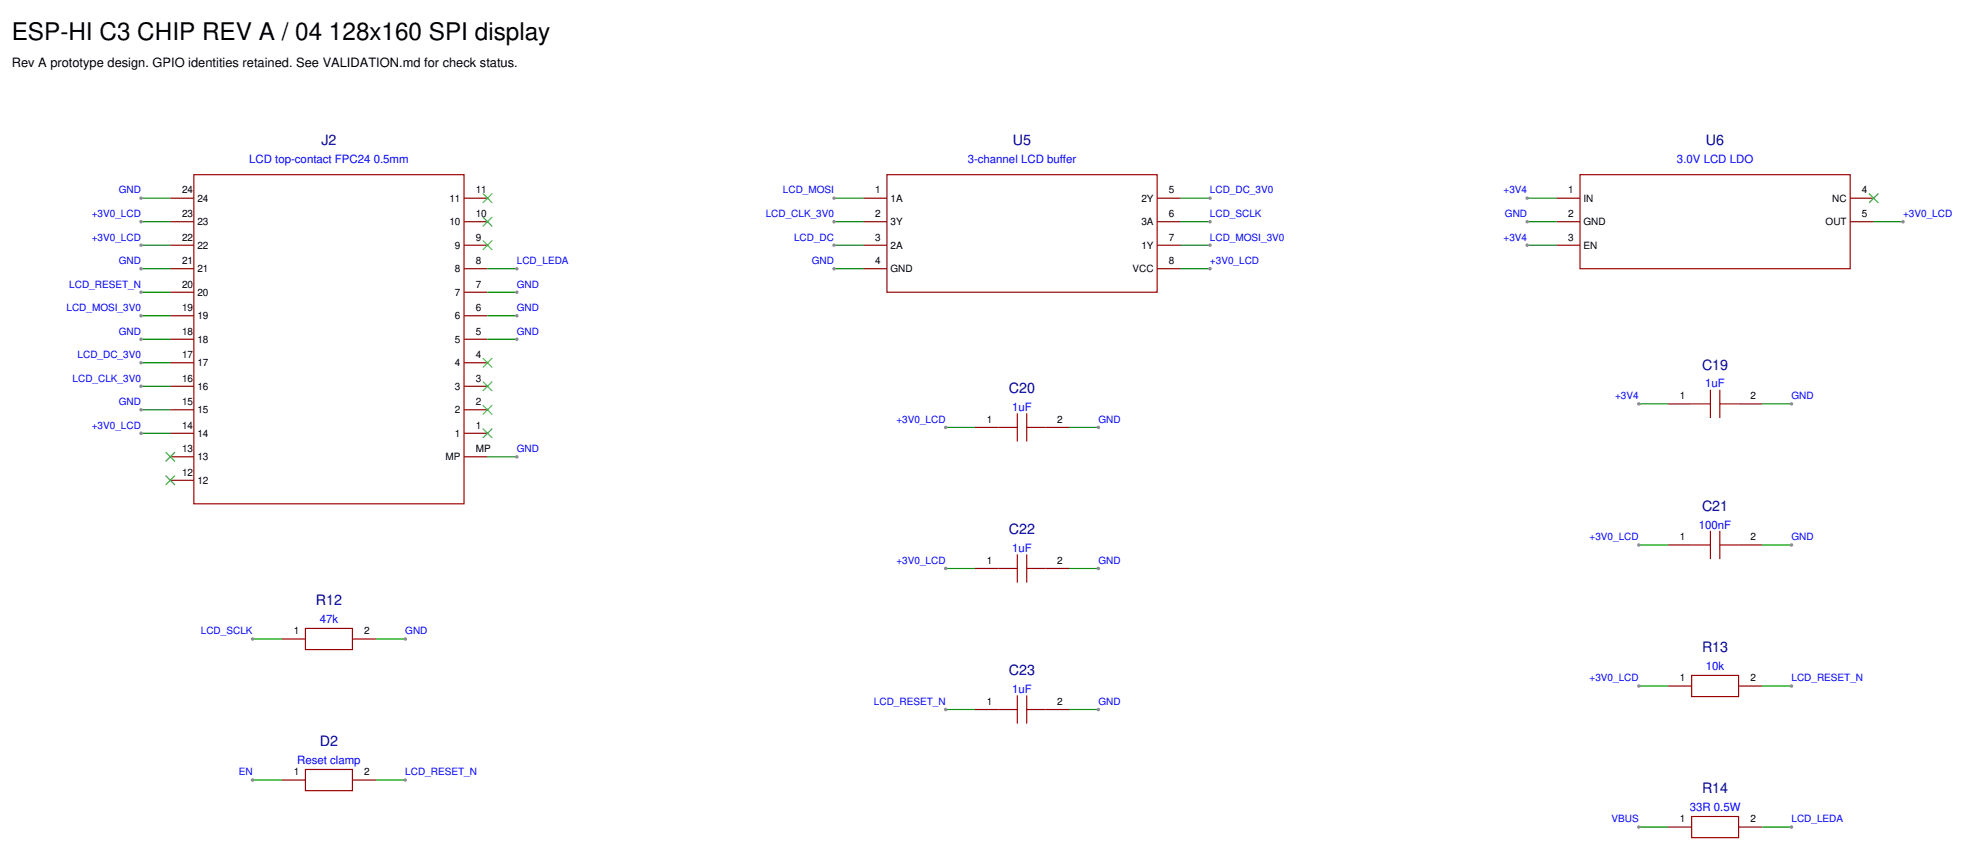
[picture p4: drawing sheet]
<svg xmlns="http://www.w3.org/2000/svg" width="590mm" height="255mm" viewBox="0 0 590 255" stroke-linecap="round" stroke-linejoin="round" font-family="sans-serif">
<path d="M58.2 52.4h81.1v98.8h-81.1z" fill="none" stroke="#a00000" stroke-width=".35"/>
<path d="M51.2 59.5h7M51.2 66.5h7M51.2 73.6h7M51.2 80.6h7M51.2 87.7h7M51.2 94.8h7M51.2 101.8h7M51.2 108.9h7M51.2 115.9h7M51.2 123h7M51.2 130h7M51.2 137.1h7" fill="none" stroke="#800" stroke-width=".35"/>
<path d="M49.7 135.7l2.9 2.8zM49.7 138.5l2.9-2.8z" fill="#fffcf8"/>
<path d="M49.7 135.7l2.9 2.8M52.6 135.7l-2.9 2.8" fill="none" stroke="#3c3" stroke-width=".35"/>
<path d="M51.2 144.1h7" fill="none" stroke="#800" stroke-width=".35"/>
<path d="M49.7 142.7l2.9 2.9zM49.7 145.6l2.9-2.9z" fill="#fffcf8"/>
<path d="M49.7 142.7l2.9 2.9M52.6 142.7l-2.9 2.9" fill="none" stroke="#3c3" stroke-width=".35"/>
<path d="M139.3 59.5h7.1" fill="none" stroke="#800" stroke-width=".35"/>
<path d="M145 58.1l2.8 2.8zM145 60.9l2.8-2.8z" fill="#fffcf8"/>
<path d="M145 58.1l2.8 2.8M147.8 58.1l-2.8 2.8" fill="none" stroke="#3c3" stroke-width=".35"/>
<path d="M139.3 66.5h7.1" fill="none" stroke="#800" stroke-width=".35"/>
<path d="M145 65.1l2.8 2.8zM145 67.9l2.8-2.8z" fill="#fffcf8"/>
<path d="M145 65.1l2.8 2.8M147.8 65.1l-2.8 2.8" fill="none" stroke="#3c3" stroke-width=".35"/>
<path d="M139.3 73.6h7.1" fill="none" stroke="#800" stroke-width=".35"/>
<path d="M145 72.2l2.8 2.8zM145 75l2.8-2.8z" fill="#fffcf8"/>
<path d="M145 72.2l2.8 2.8M147.8 72.2l-2.8 2.8" fill="none" stroke="#3c3" stroke-width=".35"/>
<path d="M139.3 80.6h7.1M139.3 87.7h7.1M139.3 94.8h7.1M139.3 101.8h7.1M139.3 108.9h7.1" fill="none" stroke="#800" stroke-width=".35"/>
<path d="M145 107.5l2.8 2.8zM145 110.3l2.8-2.8z" fill="#fffcf8"/>
<path d="M145 107.5l2.8 2.8M147.8 107.5l-2.8 2.8" fill="none" stroke="#3c3" stroke-width=".35"/>
<path d="M139.3 115.9h7.1" fill="none" stroke="#800" stroke-width=".35"/>
<path d="M145 114.5l2.8 2.8zM145 117.3l2.8-2.8z" fill="#fffcf8"/>
<path d="M145 114.5l2.8 2.8M147.8 114.5l-2.8 2.8" fill="none" stroke="#3c3" stroke-width=".35"/>
<path d="M139.3 123h7.1" fill="none" stroke="#800" stroke-width=".35"/>
<path d="M145 121.6l2.8 2.8zM145 124.4l2.8-2.8z" fill="#fffcf8"/>
<path d="M145 121.6l2.8 2.8M147.8 121.6l-2.8 2.8" fill="none" stroke="#3c3" stroke-width=".35"/>
<path d="M139.3 130h7.1" fill="none" stroke="#800" stroke-width=".35"/>
<path d="M145 128.6l2.8 2.8zM145 131.4l2.8-2.8z" fill="#fffcf8"/>
<path d="M145 128.6l2.8 2.8M147.8 128.6l-2.8 2.8" fill="none" stroke="#3c3" stroke-width=".35"/>
<g fill="none" stroke="#800" stroke-width=".35">
<path d="M259.3 59.5h7M347.5 59.5h7M467.4 59.5h7.1M555.6 59.5h7.1M259.3 66.5h7M259.3 73.6h7M347.5 66.5h7M347.5 73.6h7M467.4 66.5h7.1M467.4 73.6h7.1M259.3 80.6h7M347.5 80.6h7"/>
<path d="M139.3 137.1h7.1"/>
</g>
<path d="M266.3 52.4h81.2v35.3h-81.2zM474.5 52.4h81.1v28.2h-81.1z" fill="none" stroke="#a00000" stroke-width=".35"/>
<path d="M561.3 58.1l2.8 2.8zM561.3 60.9l2.8-2.8z" fill="#fffcf8"/>
<path d="M561.3 58.1l2.8 2.8M564.1 58.1l-2.8 2.8" fill="none" stroke="#3c3" stroke-width=".35"/>
<g fill="none" stroke="#800" stroke-width=".35">
<path d="M555.6 66.5h7.1M292.8 128.3h7.1M314 128.3h7M500.9 121.2h7.1M522.1 121.2h7.1M292.8 170.6h7.1M314 170.6h7M500.9 163.6h7.1M522.1 163.6h7.1M84.7 191.8h7M105.8 191.8h7.1M292.8 212.9h7.1"/>
<path d="M314 212.9h7M500.9 205.9h7.1M522.1 205.9h7.1M84.7 234.1h7M105.8 234.1h7.1M500.9 248.2h7.1M522.1 248.2h7.1"/>
</g>
<g fill="none" stroke="#a00000" stroke-width=".35">
<path d="M513.6 117v8.5M516.5 117v8.5M299.9 128.3h5.6M305.5 124v8.5M308.3 124v8.5M308.3 128.3h5.7M508 121.2h5.6M516.5 121.2h5.6M513.6 159.3v8.5M516.5 159.3v8.5M299.9 170.6h5.6M305.5 166.4v8.4"/>
<path d="M308.3 166.4v8.4M308.3 170.6h5.7M508 163.6h5.6M516.5 163.6h5.6M91.7 188.6h14.1v6.3h-14.1zM299.9 212.9h5.6M305.5 208.7v8.5M308.3 208.7v8.5M308.3 212.9h5.7M508 202.7h14.1v6.4h-14.1zM91.7 230.9h14.1v6.4h-14.1zM508 245h14.1v6.4h-14.1z"/>
</g>
<path d="M42.3 59.5h8.9" fill="none" stroke="#080" stroke-width=".35"/>
<circle cx="42.3" cy="59.5" r=".35" fill="#999"/>
<circle cx="42.3" cy="59.5" r=".35" fill="none" stroke="#999" stroke-width=".35"/>
<path d="M42.3 66.5h8.9" fill="none" stroke="#080" stroke-width=".35"/>
<circle cx="42.3" cy="66.5" r=".35" fill="#999"/>
<circle cx="42.3" cy="66.5" r=".35" fill="none" stroke="#999" stroke-width=".35"/>
<path d="M42.3 73.6h8.9" fill="none" stroke="#080" stroke-width=".35"/>
<circle cx="42.3" cy="73.6" r=".35" fill="#999"/>
<circle cx="42.3" cy="73.6" r=".35" fill="none" stroke="#999" stroke-width=".35"/>
<path d="M42.3 80.6h8.9" fill="none" stroke="#080" stroke-width=".35"/>
<circle cx="42.3" cy="80.6" r=".35" fill="#999"/>
<circle cx="42.3" cy="80.6" r=".35" fill="none" stroke="#999" stroke-width=".35"/>
<path d="M42.3 87.7h8.9" fill="none" stroke="#080" stroke-width=".35"/>
<circle cx="42.3" cy="87.7" r=".35" fill="#999"/>
<circle cx="42.3" cy="87.7" r=".35" fill="none" stroke="#999" stroke-width=".35"/>
<path d="M42.3 94.8h8.9" fill="none" stroke="#080" stroke-width=".35"/>
<circle cx="42.3" cy="94.8" r=".35" fill="#999"/>
<circle cx="42.3" cy="94.8" r=".35" fill="none" stroke="#999" stroke-width=".35"/>
<path d="M42.3 101.8h8.9" fill="none" stroke="#080" stroke-width=".35"/>
<circle cx="42.3" cy="101.8" r=".35" fill="#999"/>
<circle cx="42.3" cy="101.8" r=".35" fill="none" stroke="#999" stroke-width=".35"/>
<path d="M42.3 108.9h8.9" fill="none" stroke="#080" stroke-width=".35"/>
<circle cx="42.3" cy="108.9" r=".35" fill="#999"/>
<circle cx="42.3" cy="108.9" r=".35" fill="none" stroke="#999" stroke-width=".35"/>
<path d="M42.3 115.9h8.9" fill="none" stroke="#080" stroke-width=".35"/>
<circle cx="42.3" cy="115.9" r=".35" fill="#999"/>
<circle cx="42.3" cy="115.9" r=".35" fill="none" stroke="#999" stroke-width=".35"/>
<path d="M42.3 123h8.9" fill="none" stroke="#080" stroke-width=".35"/>
<circle cx="42.3" cy="123" r=".35" fill="#999"/>
<circle cx="42.3" cy="123" r=".35" fill="none" stroke="#999" stroke-width=".35"/>
<path d="M42.3 130h8.9" fill="none" stroke="#080" stroke-width=".35"/>
<circle cx="42.3" cy="130" r=".35" fill="#999"/>
<circle cx="42.3" cy="130" r=".35" fill="none" stroke="#999" stroke-width=".35"/>
<path d="M146.4 80.6h8.8" fill="none" stroke="#080" stroke-width=".35"/>
<circle cx="155.2" cy="80.6" r=".35" fill="#999"/>
<circle cx="155.2" cy="80.6" r=".35" fill="none" stroke="#999" stroke-width=".35"/>
<path d="M146.4 87.7h8.8" fill="none" stroke="#080" stroke-width=".35"/>
<circle cx="155.2" cy="87.7" r=".35" fill="#999"/>
<circle cx="155.2" cy="87.7" r=".35" fill="none" stroke="#999" stroke-width=".35"/>
<path d="M146.4 94.8h8.8" fill="none" stroke="#080" stroke-width=".35"/>
<circle cx="155.2" cy="94.8" r=".35" fill="#999"/>
<circle cx="155.2" cy="94.8" r=".35" fill="none" stroke="#999" stroke-width=".35"/>
<path d="M146.4 101.8h8.8" fill="none" stroke="#080" stroke-width=".35"/>
<circle cx="155.2" cy="101.8" r=".35" fill="#999"/>
<circle cx="155.2" cy="101.8" r=".35" fill="none" stroke="#999" stroke-width=".35"/>
<path d="M146.4 137.1h8.8" fill="none" stroke="#080" stroke-width=".35"/>
<circle cx="155.2" cy="137.1" r=".35" fill="#999"/>
<circle cx="155.2" cy="137.1" r=".35" fill="none" stroke="#999" stroke-width=".35"/>
<path d="M250.5 59.5h8.8" fill="none" stroke="#080" stroke-width=".35"/>
<circle cx="250.5" cy="59.5" r=".35" fill="#999"/>
<circle cx="250.5" cy="59.5" r=".35" fill="none" stroke="#999" stroke-width=".35"/>
<path d="M250.5 66.5h8.8" fill="none" stroke="#080" stroke-width=".35"/>
<circle cx="250.5" cy="66.5" r=".35" fill="#999"/>
<circle cx="250.5" cy="66.5" r=".35" fill="none" stroke="#999" stroke-width=".35"/>
<path d="M250.5 73.6h8.8" fill="none" stroke="#080" stroke-width=".35"/>
<circle cx="250.5" cy="73.6" r=".35" fill="#999"/>
<circle cx="250.5" cy="73.6" r=".35" fill="none" stroke="#999" stroke-width=".35"/>
<path d="M250.5 80.6h8.8" fill="none" stroke="#080" stroke-width=".35"/>
<circle cx="250.5" cy="80.6" r=".35" fill="#999"/>
<circle cx="250.5" cy="80.6" r=".35" fill="none" stroke="#999" stroke-width=".35"/>
<path d="M354.5 59.5h8.9" fill="none" stroke="#080" stroke-width=".35"/>
<circle cx="363.4" cy="59.5" r=".35" fill="#999"/>
<circle cx="363.4" cy="59.5" r=".35" fill="none" stroke="#999" stroke-width=".35"/>
<path d="M354.5 66.5h8.9" fill="none" stroke="#080" stroke-width=".35"/>
<circle cx="363.4" cy="66.5" r=".35" fill="#999"/>
<circle cx="363.4" cy="66.5" r=".35" fill="none" stroke="#999" stroke-width=".35"/>
<path d="M354.5 73.6h8.9" fill="none" stroke="#080" stroke-width=".35"/>
<circle cx="363.4" cy="73.6" r=".35" fill="#999"/>
<circle cx="363.4" cy="73.6" r=".35" fill="none" stroke="#999" stroke-width=".35"/>
<path d="M354.5 80.6h8.9" fill="none" stroke="#080" stroke-width=".35"/>
<circle cx="363.4" cy="80.6" r=".35" fill="#999"/>
<circle cx="363.4" cy="80.6" r=".35" fill="none" stroke="#999" stroke-width=".35"/>
<path d="M458.6 59.5h8.8" fill="none" stroke="#080" stroke-width=".35"/>
<circle cx="458.6" cy="59.5" r=".35" fill="#999"/>
<circle cx="458.6" cy="59.5" r=".35" fill="none" stroke="#999" stroke-width=".35"/>
<path d="M458.6 66.5h8.8" fill="none" stroke="#080" stroke-width=".35"/>
<circle cx="458.6" cy="66.5" r=".35" fill="#999"/>
<circle cx="458.6" cy="66.5" r=".35" fill="none" stroke="#999" stroke-width=".35"/>
<path d="M458.6 73.6h8.8" fill="none" stroke="#080" stroke-width=".35"/>
<circle cx="458.6" cy="73.6" r=".35" fill="#999"/>
<circle cx="458.6" cy="73.6" r=".35" fill="none" stroke="#999" stroke-width=".35"/>
<path d="M562.7 66.5h8.8" fill="none" stroke="#080" stroke-width=".35"/>
<circle cx="571.5" cy="66.5" r=".35" fill="#999"/>
<circle cx="571.5" cy="66.5" r=".35" fill="none" stroke="#999" stroke-width=".35"/>
<path d="M492.1 121.2h8.8" fill="none" stroke="#080" stroke-width=".35"/>
<circle cx="492.1" cy="121.2" r=".35" fill="#999"/>
<circle cx="492.1" cy="121.2" r=".35" fill="none" stroke="#999" stroke-width=".35"/>
<path d="M529.2 121.2h8.8" fill="none" stroke="#080" stroke-width=".35"/>
<circle cx="538" cy="121.2" r=".35" fill="#999"/>
<circle cx="538" cy="121.2" r=".35" fill="none" stroke="#999" stroke-width=".35"/>
<path d="M284 128.3h8.8" fill="none" stroke="#080" stroke-width=".35"/>
<circle cx="284" cy="128.3" r=".35" fill="#999"/>
<circle cx="284" cy="128.3" r=".35" fill="none" stroke="#999" stroke-width=".35"/>
<path d="M321 128.3h8.8" fill="none" stroke="#080" stroke-width=".35"/>
<circle cx="329.8" cy="128.3" r=".35" fill="#999"/>
<circle cx="329.8" cy="128.3" r=".35" fill="none" stroke="#999" stroke-width=".35"/>
<path d="M492.1 163.6h8.8" fill="none" stroke="#080" stroke-width=".35"/>
<circle cx="492.1" cy="163.6" r=".35" fill="#999"/>
<circle cx="492.1" cy="163.6" r=".35" fill="none" stroke="#999" stroke-width=".35"/>
<path d="M529.2 163.6h8.8" fill="none" stroke="#080" stroke-width=".35"/>
<circle cx="538" cy="163.6" r=".35" fill="#999"/>
<circle cx="538" cy="163.6" r=".35" fill="none" stroke="#999" stroke-width=".35"/>
<path d="M284 170.6h8.8" fill="none" stroke="#080" stroke-width=".35"/>
<circle cx="284" cy="170.6" r=".35" fill="#999"/>
<circle cx="284" cy="170.6" r=".35" fill="none" stroke="#999" stroke-width=".35"/>
<path d="M321 170.6h8.8" fill="none" stroke="#080" stroke-width=".35"/>
<circle cx="329.8" cy="170.6" r=".35" fill="#999"/>
<circle cx="329.8" cy="170.6" r=".35" fill="none" stroke="#999" stroke-width=".35"/>
<path d="M75.8 191.8h8.9" fill="none" stroke="#080" stroke-width=".35"/>
<circle cx="75.8" cy="191.8" r=".35" fill="#999"/>
<circle cx="75.8" cy="191.8" r=".35" fill="none" stroke="#999" stroke-width=".35"/>
<path d="M112.9 191.8h8.8" fill="none" stroke="#080" stroke-width=".35"/>
<circle cx="121.7" cy="191.8" r=".35" fill="#999"/>
<circle cx="121.7" cy="191.8" r=".35" fill="none" stroke="#999" stroke-width=".35"/>
<path d="M492.1 205.9h8.8" fill="none" stroke="#080" stroke-width=".35"/>
<circle cx="492.1" cy="205.9" r=".35" fill="#999"/>
<circle cx="492.1" cy="205.9" r=".35" fill="none" stroke="#999" stroke-width=".35"/>
<path d="M529.2 205.9h8.8" fill="none" stroke="#080" stroke-width=".35"/>
<circle cx="538" cy="205.9" r=".35" fill="#999"/>
<circle cx="538" cy="205.9" r=".35" fill="none" stroke="#999" stroke-width=".35"/>
<path d="M284 212.9h8.8" fill="none" stroke="#080" stroke-width=".35"/>
<circle cx="284" cy="212.9" r=".35" fill="#999"/>
<circle cx="284" cy="212.9" r=".35" fill="none" stroke="#999" stroke-width=".35"/>
<path d="M321 212.9h8.8" fill="none" stroke="#080" stroke-width=".35"/>
<circle cx="329.8" cy="212.9" r=".35" fill="#999"/>
<circle cx="329.8" cy="212.9" r=".35" fill="none" stroke="#999" stroke-width=".35"/>
<path d="M75.8 234.1h8.9" fill="none" stroke="#080" stroke-width=".35"/>
<circle cx="75.8" cy="234.1" r=".35" fill="#999"/>
<circle cx="75.8" cy="234.1" r=".35" fill="none" stroke="#999" stroke-width=".35"/>
<path d="M112.9 234.1h8.8" fill="none" stroke="#080" stroke-width=".35"/>
<circle cx="121.7" cy="234.1" r=".35" fill="#999"/>
<circle cx="121.7" cy="234.1" r=".35" fill="none" stroke="#999" stroke-width=".35"/>
<path d="M492.1 248.2h8.8" fill="none" stroke="#080" stroke-width=".35"/>
<circle cx="492.1" cy="248.2" r=".35" fill="#999"/>
<circle cx="492.1" cy="248.2" r=".35" fill="none" stroke="#999" stroke-width=".35"/>
<path d="M529.2 248.2h8.8" fill="none" stroke="#080" stroke-width=".35"/>
<circle cx="538" cy="248.2" r=".35" fill="#999"/>
<circle cx="538" cy="248.2" r=".35" fill="none" stroke="#999" stroke-width=".35"/>
<text font-size="7.3" x="3.5" y="11.9">ESP-HI C3 CHIP REV A / 04 128x160 SPI display</text>
<g font-size="4.3" fill="#000080">
<text x="96.5" y="43.6">J2</text>
<text x="304.2" y="43.6">U5</text>
<text x="512.3" y="43.6">U6</text>
<text x="511.1" y="111">C19</text>
<text x="303" y="118">C20</text>
<text x="511.1" y="153.3">C21</text>
<text x="303" y="160.4">C22</text>
<text x="94.8" y="181.5">R12</text>
<text x="511.1" y="195.7">R13</text>
<text x="303" y="202.7">C23</text>
<text x="96" y="223.9">D2</text>
<text x="511.1" y="238">R14</text>
</g>
<text font-size="3.9" x="3.5" y="20">Rev A prototype design. GPIO identities retained. See VALIDATION.md for check status.</text>
<g font-size="3.4" fill="#00f">
<text x="74.8" y="48.9">LCD top-contact FPC24 0.5mm</text>
<text x="290.6" y="48.9">3-channel LCD buffer</text>
<text x="503.6" y="48.9">3.0V LCD LDO</text>
<text x="512.1" y="116.3">1uF</text>
<text x="304" y="123.3">1uF</text>
<text x="510.2" y="158.6">100nF</text>
<text x="304" y="165.7">1uF</text>
<text x="96" y="186.8">47k</text>
<text x="512.3" y="200.9">10k</text>
<text x="304" y="208">1uF</text>
<text x="89.2" y="229.2">Reset clamp</text>
<text x="507.4" y="243.3">33R 0.5W</text>
</g>
<g font-size="3" fill="#00f">
<text x="35.7" y="58.1">GND</text>
<text x="235.1" y="58.1">LCD_MOSI</text>
<text x="363.4" y="58.1">LCD_DC_3V0</text>
<text x="451.5" y="58.1">+3V4</text>
<text x="27.6" y="65.1">+3V0_LCD</text>
<text x="229.9" y="65.1">LCD_CLK_3V0</text>
<text x="363.4" y="65.1">LCD_SCLK</text>
<text x="451.9" y="65.1">GND</text>
<text x="571.5" y="65.1">+3V0_LCD</text>
<text x="27.6" y="72.2">+3V0_LCD</text>
<text x="238.5" y="72.2">LCD_DC</text>
<text x="363.4" y="72.2">LCD_MOSI_3V0</text>
<text x="451.5" y="72.2">+3V4</text>
<text x="35.7" y="79.2">GND</text>
<text x="155.2" y="79.2">LCD_LEDA</text>
<text x="243.8" y="79.2">GND</text>
<text x="363.4" y="79.2">+3V0_LCD</text>
<text x="20.8" y="86.3">LCD_RESET_N</text>
<text x="155.2" y="86.3">GND</text>
<text x="20" y="93.3">LCD_MOSI_3V0</text>
<text x="155.2" y="93.3">GND</text>
<text x="35.7" y="100.4">GND</text>
<text x="155.2" y="100.4">GND</text>
<text x="23.3" y="107.5">LCD_DC_3V0</text>
<text x="21.8" y="114.5">LCD_CLK_3V0</text>
<text x="485" y="119.8">+3V4</text>
<text x="538" y="119.8">GND</text>
<text x="35.7" y="121.6">GND</text>
<text x="27.6" y="128.6">+3V0_LCD</text>
<text x="269.2" y="126.9">+3V0_LCD</text>
<text x="329.8" y="126.9">GND</text>
<text x="155.2" y="135.7">GND</text>
<text x="477.3" y="162.1">+3V0_LCD</text>
<text x="538" y="162.1">GND</text>
<text x="269.2" y="169.2">+3V0_LCD</text>
<text x="329.8" y="169.2">GND</text>
<text x="60.3" y="190.4">LCD_SCLK</text>
<text x="121.7" y="190.4">GND</text>
<text x="477.3" y="204.5">+3V0_LCD</text>
<text x="538" y="204.5">LCD_RESET_N</text>
<text x="262.5" y="211.5">LCD_RESET_N</text>
<text x="329.8" y="211.5">GND</text>
<text x="71.7" y="232.7">EN</text>
<text x="121.7" y="232.7">LCD_RESET_N</text>
<text x="483.9" y="246.8">VBUS</text>
<text x="538" y="246.8">LCD_LEDA</text>
</g>
<g font-size="3">
<text x="54.7" y="58.1">24</text>
<text x="142.9" y="58.1">11</text>
<text x="262.8" y="58.1">1</text>
<text x="351" y="58.1">5</text>
<text x="471" y="58.1">1</text>
<text x="559.2" y="58.1">4</text>
<text x="54.7" y="65.1">23</text>
<text x="59.3" y="60.5">24</text>
<text x="134.9" y="60.5">11</text>
<text x="142.9" y="65.1">10</text>
<text x="262.8" y="65.1">2</text>
<text x="267.4" y="60.5">1A</text>
<text x="342.8" y="60.5">2Y</text>
<text x="351" y="65.1">6</text>
<text x="471" y="65.1">2</text>
<text x="475.5" y="60.5">IN</text>
<text x="550.2" y="60.5">NC</text>
<text x="559.2" y="65.1">5</text>
<text x="59.3" y="67.6">23</text>
<text x="134.9" y="67.6">10</text>
<text x="267.4" y="67.6">3Y</text>
<text x="342.8" y="67.6">3A</text>
<text x="475.5" y="67.6">GND</text>
<text x="548.2" y="67.6">OUT</text>
<text x="54.7" y="72.2">22</text>
<text x="59.3" y="74.7">22</text>
<text x="136.6" y="74.7">9</text>
<text x="142.9" y="72.2">9</text>
<text x="262.8" y="72.2">3</text>
<text x="267.4" y="74.7">2A</text>
<text x="342.8" y="74.7">1Y</text>
<text x="351" y="72.2">7</text>
<text x="471" y="72.2">3</text>
<text x="475.5" y="74.7">EN</text>
<text x="54.7" y="79.2">21</text>
<text x="59.3" y="81.7">21</text>
<text x="136.6" y="81.7">8</text>
<text x="142.9" y="79.2">8</text>
<text x="262.8" y="79.2">4</text>
<text x="267.4" y="81.7">GND</text>
<text x="340.1" y="81.7">VCC</text>
<text x="351" y="79.2">8</text>
<text x="54.7" y="86.3">20</text>
<text x="59.3" y="88.8">20</text>
<text x="136.6" y="88.8">7</text>
<text x="142.9" y="86.3">7</text>
<text x="54.7" y="93.3">19</text>
<text x="59.3" y="95.8">19</text>
<text x="136.6" y="95.8">6</text>
<text x="142.9" y="93.3">6</text>
<text x="54.7" y="100.4">18</text>
<text x="142.9" y="100.4">5</text>
<text x="54.7" y="107.5">17</text>
<text x="59.3" y="102.9">18</text>
<text x="136.6" y="102.9">5</text>
<text x="142.9" y="107.5">4</text>
<text x="59.3" y="109.9">17</text>
<text x="136.6" y="109.9">4</text>
<text x="54.7" y="114.5">16</text>
<text x="59.3" y="117">16</text>
<text x="136.6" y="117">3</text>
<text x="142.9" y="114.5">3</text>
<text x="504.5" y="119.8">1</text>
<text x="525.6" y="119.8">2</text>
<text x="54.7" y="121.6">15</text>
<text x="59.3" y="124">15</text>
<text x="136.6" y="124">2</text>
<text x="142.9" y="121.6">2</text>
<text x="54.7" y="128.6">14</text>
<text x="59.3" y="131.1">14</text>
<text x="136.6" y="131.1">1</text>
<text x="142.9" y="128.6">1</text>
<text x="296.3" y="126.9">1</text>
<text x="317.5" y="126.9">2</text>
<text x="54.7" y="135.7">13</text>
<text x="142.9" y="135.7">MP</text>
<text x="54.7" y="142.7">12</text>
<text x="59.3" y="138.2">13</text>
<text x="133.8" y="138.2">MP</text>
<text x="59.3" y="145.2">12</text>
<text x="504.5" y="162.1">1</text>
<text x="525.6" y="162.1">2</text>
<text x="296.3" y="169.2">1</text>
<text x="317.5" y="169.2">2</text>
<text x="88.2" y="190.4">1</text>
<text x="109.4" y="190.4">2</text>
<text x="504.5" y="204.5">1</text>
<text x="525.6" y="204.5">2</text>
<text x="296.3" y="211.5">1</text>
<text x="317.5" y="211.5">2</text>
<text x="88.2" y="232.7">1</text>
<text x="109.4" y="232.7">2</text>
<text x="504.5" y="246.8">1</text>
<text x="525.6" y="246.8">2</text>
</g>
</svg>
